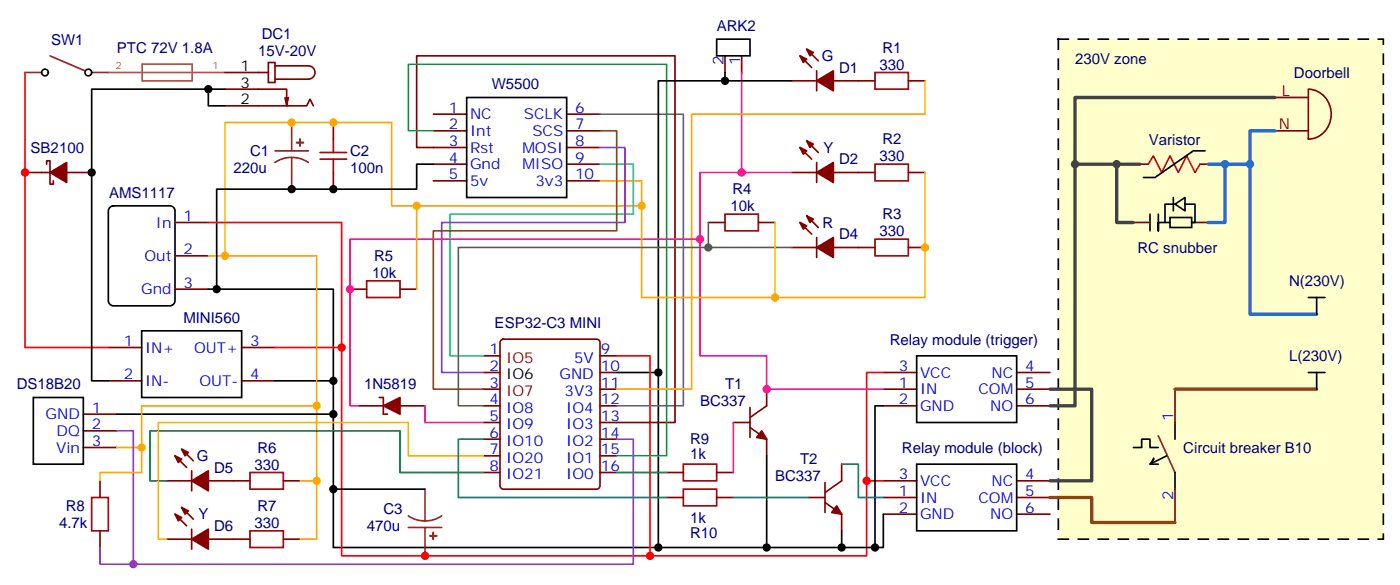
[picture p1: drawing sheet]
<svg xmlns="http://www.w3.org/2000/svg" width="296mm" height="124mm" viewBox="0 0 296 124" stroke-linecap="round" stroke-linejoin="round" font-family="sans-serif">
<path d="M224 8.3h68.8v105.8h-68.8z" fill="#ffc" stroke="#000" stroke-width=".35" stroke-dasharray="2.1 2.1"/>
<g fill="none" stroke="#870000" stroke-width=".35">
<path d="M47.6 18.9h13.1v3.5l.3-1.8M47.6 15.3h9.2M56.8 13.2h1.4v4.3h-1.4zM58.2 13.9h7.1a1.41 1.41 0 0 1 1.4 1.4 1.41 1.41 0 0 1-1.4 1.5h-7.1M153.5 11.8v3.5M157 11.8v3.5M167.6 17.1h5.3M169.3 11.8l2.5 2.5M170.7 10.4l2.5 2.5M172.9 15v4.2M176.4 17.1h8.8M192.3 17.1h3.5"/>
<path d="M276.9 18.9v10.6a5.3 5.3 0 0 0 4.9-5.3 5.3 5.3 0 0 0-4.8-5.3M5.3 36.5h5.3M9.9 34.7v-.7h.7v5h.7v-.7M14.1 36.5h5.3M47.6 22.4h17.3l.7-1.4 .7 1.4M60.3 20.6l.4 1.8M70.6 25.9v3.6M70.6 36.5v3.5M91.7 24.2h7.1M91.7 27.7h7.1M91.7 31.2h7.1M91.7 34.7h7.1"/>
<path d="M91.7 38.3h7.1M119.9 24.2h7.1M119.9 27.7h7.1M119.9 31.2h7.1M119.9 34.7h7.1M119.9 38.3h7.1M167.6 36.5h5.3M169.3 31.2l2.5 2.5M170.7 29.8l2.5 2.5M172.9 34.4v4.2M176.4 36.5h8.8M192.3 36.5h3.5"/>
<path d="M241.3 34.7h1.8M254 34.7h1.8M269.9 27.7h7M269.9 20.6h7M37 47.1h7.1M37 54.2h7.1M149.9 47.1h3.6M160.5 47.1h3.5M167.6 52.4h5.3M169.3 47.1l2.5 2.5M170.7 45.7l2.5 2.5M172.9 50.3v4.2"/>
<path d="M176.4 52.4h8.8M192.3 52.4h3.5M239.9 47.1h3.5M252.2 47.1h3.6M22.9 73.6h7.1M37 61.2h7.1M51.2 73.6h7M74.1 61.2h3.5M84.7 61.2h3.5M106.1 72l.4-.2h19.8a.71 .71 0 0 1 .7 .7v30.3a.76 .76 0 0 1-.7 .7h-19.8a.76 .76 0 0 1-.7-.7v-30.3zM127 75.3h3.5M127 78.8h3.5"/>
<path d="M187 78.8h7M215.2 78.8h7M17.6 87.7h7.1M17.6 91.2h7.1M17.6 94.7h7.1M22.9 80.6h7.1M37 96.5l2.5 2.5M38.5 95.1l2.4 2.4M40.6 99.7v4.2M51.2 80.6h7M102.3 82.4h3.5M102.3 85.9h3.5"/>
<path d="M102.3 89.4h3.5M102.3 93h3.5M102.3 96.5h3.5M127 82.4h3.5M127 85.9h3.5M127 89.4h3.5M127 93h3.5M127 96.5h3.5M155.2 89.4h3.5M158.7 90.5l3.6 2.5v3.5M158.7 86.3v6.3M162.3 82.4v3.5l-3.6 2.5"/>
<path d="M178.2 98.2v3.6l-3.6 2.4M187 82.4h7M187 85.9h7M215.2 82.4h7M215.2 85.9h7M248.7 82.4v7M21.2 101.8v3.5M21.2 112.4v3.5M35.3 101.8h5.3M35.3 114.1h5.3M37 108.8l2.5 2.5M38.5 107.4l2.4 2.5"/>
<path d="M40.6 112v4.2M44.1 101.8h8.8M44.1 114.1h8.8M60 101.8h3.5M60 114.1h3.5M102.3 100h3.5M127 100h3.5M141.1 100h3.5M141.1 105.3h3.5M151.7 100h3.5M151.7 105.3h3.5M171.1 105.3h3.5"/>
<path d="M174.6 106.4l3.6 2.4v3.6M174.6 102.1v6.4M187 105.3h7M187 108.8h7M187 101.8h7M215.2 105.3h7M215.2 108.8h7M215.2 101.8h7M248.7 103.5v7.1"/>
</g>
<path d="M102.3 78.8h3.5M102.3 75.3h3.5" fill="none" stroke="#900" stroke-width=".35"/>
<g fill="none" stroke="#000" stroke-width=".35">
<path d="M44.1 18.9v3.5h3.5M47.6 18.9h-28.2v61.7h3.5M151.7 8.3h7v3.5h-7zM153.5 15.3v1.8h-14.2v61.7M153.5 17.1h14.1M91.7 34.7h-3.5v5.3h-42.3v21.2h-1.8M98.8 20.6h21.1v21.2h-21.1zM255.1 31.9h-2.5l-8.1 5.7h-2.5M23.2 44l.8-.4h12a1.06 1.06 0 0 1 1 1v19.1a1.13 1.13 0 0 1-1 1h-12a1.13 1.13 0 0 1-1.1-1v-19.1zM243.4 45.3v3.6M245.2 45.3v3.6v-1.8h2.4M247.6 46h4.6v2.2h-4.6z"/>
<path d="M248.4 41.8v2.8M248.7 43.2h-2.1v3.9M250.8 43.2v-1.4l-2.1 1.4 2.1 1.4v-1.4h2.1v3.9h-.7M30 70h21.2v14.1h-21.2zM45.9 61.2h24.7v19.4h-12.4M130.5 78.8h8.8v37.1h-68.7v-35.3M194 75.3h21.2v14.1h-21.2zM276.9 78.8h3.6M276.9 63h3.6M278.7 63v3.5M278.7 78.8v3.6M7.1 84.1h10.5v14.1h-10.5z"/>
<path d="M24.7 87.7h45.9M162.3 96.5v19.4M187 85.9h-1.8v30M194 98.2h21.2v14.2h-21.2zM239.9 94.7h1.8v-1.7h1.7v1.7h1.8M244.2 97l-.2 .5-.4 .5M246.9 96.5l-3.5 1.7h1.8M248.7 89.4v3.6M70.6 103.5h19.4M178.2 112.4v3.5M187 108.8v7.1h-47.7M248.7 100v3.5"/>
<circle cx="9.5" cy="15.3" r=".71"/>
<circle cx="18.7" cy="15.3" r=".71"/>
</g>
<g fill="none" stroke="#a10000" stroke-width=".35">
<path d="M185.2 15.3h7.1v3.6h-7.1zM67.7 33.7h5.7M67.7 32.3h5.7M70.6 29.5v2.8M70.6 33.7v2.8M185.2 34.7h7.1v3.6h-7.1zM77.6 59.4h7.1v3.6h-7.1zM153.5 45.3h7v3.6h-7zM185.2 50.6h7.1v3.6h-7.1zM144.6 98.2h7.1v3.6h-7.1zM19.4 105.3h3.5v7.1h-3.5zM52.9 112.4h7.1v3.5h-7.1z"/>
<path d="M52.9 100h7.1v3.5h-7.1zM144.6 103.5h7.1v3.6h-7.1z"/>
</g>
<g fill="none" stroke="#8c2424" stroke-width=".35">
<path d="M5.3 15.3h3.5M10.6 11.8l7.4 3.2M19.4 15.3h3.5M58.2 31.9h7.1M61.7 33.3l-1.8 .3-1.7 .8M61.7 33.3l1.9 .3 1.7 .8M61.7 25.9v6M61.7 33.3v6.7M245.2 92.3l3.5 7.7M86.4 109.2l1.7 .8 1.9 .2M86.4 111.7h7.1M90 103.5v6.7"/>
<path d="M90 111.7v6M93.5 109.2l-1.7 .8-1.8 .2"/>
</g>
<g fill="#8c2424" stroke="#8c2424" stroke-width=".35">
<path d="M62.8 30.2h1.4z"/>
<path d="M63.5 29.5v1.4z"/>
<path d="M91 113.4h1.4z"/>
<path d="M91.7 112.7v1.4z"/>
</g>
<path d="M195.8 17.1v7.1h-49.4v58.2h-15.9M127 38.3h8.8v5.3h-52.9v-17.7h-35.3v28.3h-3.5M195.8 36.5v26.5h-60v-19.4M47.6 54.2h19.4v47.6M88.2 43.6v17.6M164 47.1v15.9M30 94.7v5.3h-8.8v1.8M67 85.9h-37v8.8h-5.3M63.5 101.8h3.5v12.3h-3.5" fill="none" stroke="#ffa600" stroke-width=".35"/>
<path d="M5.3 15.3v58.3h17.6M44.1 47.1h28.2v26.5h-14.1M72.3 73.6v44.1h65.3v-42.4h-7.1M187 78.8h-3.6v23M187 101.8h-3.6v15.9h-45.8" fill="none" stroke="#f00" stroke-width=".35"/>
<g fill="#870000" stroke="#870000" stroke-width=".35">
<path d="M10.6 36.5l3.5-2.1v4.2z"/>
<path d="M172.9 17.1l3.5-2.1v4.2z"/>
<path d="M170.7 10.4l1.5 .7-.8 .7z"/>
<path d="M169.3 11.8l1.4 .7-.7 .7z"/>
<path d="M172.9 36.5l3.5-2.1v4.2z"/>
<path d="M170.7 29.8l1.5 .7-.8 .7z"/>
<path d="M169.3 31.2l1.4 .7-.7 .7z"/>
<path d="M172.9 52.4l3.5-2.1v4.2z"/>
<path d="M170.7 45.7l1.5 .7-.8 .7z"/>
<path d="M169.3 47.1l1.4 .7-.7 .7z"/>
<path d="M40.6 114.1l3.5-2.1v4.2z"/>
<path d="M38.5 107.4l1.4 .7-.7 .7z"/>
<path d="M37 108.8l1.5 .7-.8 .7z"/>
<path d="M40.6 101.8l3.5-2.1v4.2z"/>
<path d="M38.5 95.1l1.4 .7-.7 .7z"/>
<path d="M37 96.5l1.5 .7-.8 .7z"/>
<path d="M161.2 91.2l1.1 1.8-2.1-.4z"/>
<path d="M177.1 107.1l1.1 1.7-2.2-.3z"/>
</g>
<path d="M22.9 15.3h7M30.1 13.6h10.6v3.5h-10.6zM30.1 15.3h17.5" fill="none" stroke="#a64a4a" stroke-width=".35"/>
<path d="M127 24.2h17.6v61.7h-14.1" fill="none" stroke="#696969" stroke-width=".35"/>
<path d="M127 34.7h7.1v10.6h-38.9v30h7.1" fill="none" stroke="#00cfd1" stroke-width=".35"/>
<path d="M127 31.2h5.3v15.9h-38.8v31.7h8.8M24.7 91.2h3.5v28.2h105.9v-26.4h-3.6M21.2 115.9v3.5h7" fill="none" stroke="#93c" stroke-width=".35"/>
<path d="M127 27.7h3.5v21.2h-38.8v33.5h10.6" fill="none" stroke="#8c4512" stroke-width=".35"/>
<path d="M91.7 31.2h-3.5v-19.4h54.7v77.6h-12.4" fill="none" stroke="#800000" stroke-width=".35"/>
<path d="M91.7 27.7h-5.3v-14.1h54.7v82.9h-10.6" fill="none" stroke="#3c3" stroke-width=".35"/>
<path d="M236.4 34.7h-8.9v51.2h-5.3M241.3 34.7h-4.9v12.4h3.5M269.9 20.6h-42.4v14.1M222.2 82.4h8.9v19.4h-8.9" fill="none" stroke="#424242" stroke-width=".71"/>
<path d="M243.1 34.7l1-1.7 1.8 3.5 1.7-3.5 1.8 3.5 1.8-3.5 1.7 3.5 1.1-1.8" fill="none" stroke="#c03" stroke-width=".35"/>
<path d="M248.7 82.4h30M222.2 105.3h8.9v5.3h17.6" fill="none" stroke="#8c4512" stroke-width=".71"/>
<path d="M255.8 34.7h3.5v12.4h-3.5M264.6 34.7v31.8h14.1M269.9 27.7h-5.3v7h-5.3" fill="none" stroke="#1a75d1" stroke-width=".71"/>
<path d="M157 15.3v21.2h-8.8v38.8h14.1v7.1h24.7M157 36.5h10.6M148.2 50.6h-74.1v35.3h1.7M90 85.9v3.5h12.3M155.2 89.4v10.6" fill="none" stroke="#ff1494" stroke-width=".35"/>
<path d="M81.1 85.9l3.6-1.8v3.6z" fill="#850000" stroke="#850000" stroke-width=".35"/>
<path d="M75.8 85.9h5.3M80.3 84.1h.8v3.6h.9M84.7 85.9h5.3" fill="none" stroke="#850000" stroke-width=".35"/>
<path d="M149.9 47.1v5.3M167.6 52.4h-70.6v33.5h5.3" fill="none" stroke="#666" stroke-width=".35"/>
<path d="M102.3 100h-17.6v-8.8h-53v10.6h3.6M130.5 100h10.6" fill="none" stroke="#008700" stroke-width=".35"/>
<path d="M102.3 96.5h-15.9v-7.1h-52.9v24.7h1.8" fill="none" stroke="#ffd600" stroke-width=".35"/>
<path d="M102.3 93h-5.3v12.3h44.1M178.2 98.2h3.5v7.1h5.3M155.2 105.3h15.9" fill="none" stroke="#008080" stroke-width=".35"/>
<circle cx="5.3" cy="36.5" r=".88" fill="#f00"/>
<g fill="#000">
<circle cx="44.1" cy="18.9" r=".88"/>
<circle cx="19.4" cy="36.5" r=".88"/>
</g>
<circle cx="137.6" cy="117.7" r=".88" fill="#f00"/>
<g fill="#424242">
<circle cx="236.4" cy="34.7" r=".88"/>
<circle cx="227.5" cy="34.7" r=".88"/>
</g>
<g fill="#1a75d1">
<circle cx="259.3" cy="34.7" r=".88"/>
<circle cx="264.6" cy="34.7" r=".88"/>
</g>
<g fill="#ffa600">
<circle cx="61.7" cy="25.9" r=".88"/>
<circle cx="70.6" cy="25.9" r=".88"/>
</g>
<g fill="#000">
<circle cx="153.5" cy="17.1" r=".88"/>
<circle cx="61.7" cy="40" r=".88"/>
<circle cx="70.6" cy="40" r=".88"/>
</g>
<circle cx="148.2" cy="50.6" r=".88" fill="#ff1494"/>
<circle cx="135.8" cy="43.6" r=".88" fill="#ffa600"/>
<g fill="#ff1494">
<circle cx="157" cy="36.5" r=".88"/>
<circle cx="74.1" cy="61.2" r=".88"/>
</g>
<g fill="#ffa600">
<circle cx="88.2" cy="43.6" r=".88"/>
<circle cx="195.8" cy="52.4" r=".88"/>
</g>
<circle cx="149.9" cy="52.4" r=".88" fill="#666"/>
<g fill="#ffa600">
<circle cx="164" cy="63" r=".88"/>
<circle cx="67" cy="101.8" r=".88"/>
<circle cx="47.6" cy="54.2" r=".88"/>
</g>
<g fill="#000">
<circle cx="45.9" cy="61.2" r=".88"/>
<circle cx="139.3" cy="78.8" r=".88"/>
<circle cx="70.6" cy="87.7" r=".88"/>
</g>
<circle cx="72.3" cy="73.6" r=".88" fill="#f00"/>
<circle cx="70.6" cy="80.6" r=".88" fill="#000"/>
<g fill="#ffa600">
<circle cx="67" cy="85.9" r=".88"/>
<circle cx="30" cy="94.7" r=".88"/>
</g>
<circle cx="28.2" cy="119.4" r=".88" fill="#93c"/>
<circle cx="162.3" cy="82.4" r=".88" fill="#ff1494"/>
<circle cx="183.4" cy="101.8" r=".88" fill="#f00"/>
<g fill="#000">
<circle cx="139.3" cy="115.9" r=".88"/>
<circle cx="162.3" cy="115.9" r=".88"/>
<circle cx="178.2" cy="115.9" r=".88"/>
<circle cx="185.2" cy="115.9" r=".88"/>
</g>
<circle cx="90" cy="117.7" r=".88" fill="#f00"/>
<circle cx="70.6" cy="103.5" r=".88" fill="#000"/>
<g font-size="3.2" fill="#000080">
<text x="10.8" y="9.5">SW1</text>
<text x="24.7" y="11.2">PTC 72V 1.8A</text>
<text x="54.7" y="11.8">15V-20V</text>
<text x="55.4" y="8.3">DC1</text>
<text x="151.7" y="6.5">ARK2</text>
<text x="186.8" y="11.2">R1</text>
<text x="173.9" y="12.9">G</text>
<text x="177.6" y="15.3">D1</text>
<text x="186.2" y="14.8">330</text>
<text x="227.5" y="13.6">230V zone</text>
<text x="273.9" y="16.5">Doorbell</text>
<text x="104.1" y="18.9">W5500</text>
<text x="6.5" y="32.4">SB2100</text>
<text x="52.9" y="33">C1</text>
<text x="74.1" y="33">C2</text>
<text x="174.3" y="32.3">Y</text>
<text x="177.6" y="34.7">D2</text>
<text x="186.2" y="34.2">330</text>
<text x="186.8" y="30.6">R2</text>
<text x="243.2" y="30.6">Varistor</text>
<text x="23.1" y="41.8">AMS1117</text>
<text x="49.4" y="36.5">220u</text>
<text x="74.1" y="36.5">100n</text>
<text x="155" y="41.2">R4</text>
<text x="154.6" y="44.7">10k</text>
<text x="186.8" y="46.4">R3</text>
<text x="174.1" y="48.2">R</text>
<text x="177.6" y="50.6">D4</text>
<text x="186.2" y="50">330</text>
<text x="240.8" y="53.5">RC snubber</text>
<text x="78.8" y="58.9">10k</text>
<text x="79.2" y="55.3">R5</text>
<text x="272.8" y="60.6">N(230V)</text>
<text x="38.8" y="68.3">MINI560</text>
<text x="104.7" y="69.4">ESP32-C3 MINI</text>
<text x="188.3" y="72.9">Relay module (trigger)</text>
<text x="272.8" y="76.5">L(230V)</text>
<text x="3.5" y="82.4">DS18B20</text>
<text x="77.1" y="82.4">1N5819</text>
<text x="153.5" y="82.4">T1</text>
<text x="148.2" y="85.9">BC337</text>
<text x="54.5" y="95.8">R6</text>
<text x="146.1" y="94">R9</text>
<text x="190.9" y="95.9">Relay module (block)</text>
<text x="250.4" y="95.9">Circuit breaker B10</text>
<text x="41.6" y="97.5">G</text>
<text x="45.3" y="100">D5</text>
<text x="53.9" y="99.4">330</text>
<text x="146.1" y="97.2">1k</text>
<text x="164" y="101.8">BC337</text>
<text x="169.3" y="98.2">T2</text>
<text x="12.5" y="111.8">4.7k</text>
<text x="13.9" y="108.2">R8</text>
<text x="42" y="109.9">Y</text>
<text x="45.3" y="112.4">D6</text>
<text x="53.9" y="111.8">330</text>
<text x="54.5" y="108.2">R7</text>
<text x="77.6" y="112.4">470u</text>
<text x="81.1" y="108.8">C3</text>
<text x="146.1" y="110.6">1k</text>
<text x="146.1" y="113.8">R10</text>
</g>
<g font-size="3.2">
<text x="50.9" y="15">1</text>
<text x="50.9" y="18.5">3</text>
<text x="50.9" y="22">2</text>
<text x="107.1" y="80.3">IO6</text>
</g>
<g font-size="3.2" fill="#00f">
<text x="153.1" y="13.8" transform="rotate(-90 153.1 13.8)">2</text>
<text x="156.6" y="13.8" transform="rotate(-90 156.6 13.8)">1</text>
<text x="95" y="23.8">1</text>
<text x="121.7" y="23.8">6</text>
<text x="95" y="27.3">2</text>
<text x="99.5" y="25.2">NC</text>
<text x="99.5" y="28.8">Int</text>
<text x="110.9" y="25.2">SCLK</text>
<text x="112.7" y="28.8">SCS</text>
<text x="121.7" y="27.3">7</text>
<text x="95" y="30.9">3</text>
<text x="95" y="34.4">4</text>
<text x="99.5" y="32.3">Rst</text>
<text x="99.5" y="35.8">Gnd</text>
<text x="110.6" y="32.3">MOSI</text>
<text x="110.6" y="35.8">MISO</text>
<text x="121.7" y="30.9">8</text>
<text x="121.7" y="34.4">9</text>
<text x="95" y="37.9">5</text>
<text x="99.5" y="39.3">5v</text>
<text x="113.3" y="39.3">3v3</text>
<text x="121.7" y="37.9">10</text>
<text x="38.8" y="46.7">1</text>
<text x="33" y="48.2">In</text>
<text x="38.8" y="53.8">2</text>
<text x="30.6" y="55.2">Out</text>
<text x="29.9" y="62.3">Gnd</text>
<text x="38.8" y="60.9">3</text>
<text x="26.2" y="73.2">1</text>
<text x="30.7" y="74.6">IN+</text>
<text x="41.1" y="74.6">OUT+</text>
<text x="52.9" y="73.2">3</text>
<text x="103.6" y="75">1</text>
<text x="121.5" y="76.7">5V</text>
<text x="127.2" y="75">9</text>
<text x="26.2" y="80.3">2</text>
<text x="30.7" y="81.7">IN-</text>
<text x="42.2" y="81.7">OUT-</text>
<text x="52.9" y="80.3">4</text>
<text x="103.6" y="82">3</text>
<text x="103.6" y="78.5">2</text>
<text x="118.4" y="80.3">GND</text>
<text x="119.5" y="83.8">3V3</text>
<text x="127.2" y="78.5">10</text>
<text x="127.2" y="82">11</text>
<text x="190.2" y="82">1</text>
<text x="190.2" y="78.5">3</text>
<text x="194.7" y="83.4">IN</text>
<text x="194.7" y="79.9">VCC</text>
<text x="207.1" y="83.4">COM</text>
<text x="209.9" y="79.9">NC</text>
<text x="217" y="78.5">4</text>
<text x="217" y="82">5</text>
<text x="9.7" y="88.7">GND</text>
<text x="19.4" y="87.3">1</text>
<text x="103.6" y="89.1">5</text>
<text x="103.6" y="85.5">4</text>
<text x="107.1" y="87.3">IO8</text>
<text x="119.8" y="87.3">IO4</text>
<text x="127.2" y="85.5">12</text>
<text x="127.2" y="89.1">13</text>
<text x="190.2" y="85.5">2</text>
<text x="194.7" y="87">GND</text>
<text x="209.6" y="87">NO</text>
<text x="217" y="85.5">6</text>
<text x="248.4" y="89.1" transform="rotate(-90 248.4 89.1)">1</text>
<text x="11.9" y="95.8">Vin</text>
<text x="12" y="92.3">DQ</text>
<text x="19.4" y="90.8">2</text>
<text x="19.4" y="94.4">3</text>
<text x="103.6" y="92.6">6</text>
<text x="107.1" y="94.4">IO10</text>
<text x="107.1" y="90.8">IO9</text>
<text x="119.8" y="90.8">IO3</text>
<text x="119.8" y="94.4">IO2</text>
<text x="127.2" y="92.6">14</text>
<text x="103.6" y="99.7">8</text>
<text x="103.6" y="96.1">7</text>
<text x="107.1" y="101.4">IO21</text>
<text x="107.1" y="97.9">IO20</text>
<text x="119.8" y="97.9">IO1</text>
<text x="119.8" y="101.4">IO0</text>
<text x="127.2" y="96.1">15</text>
<text x="127.2" y="99.7">16</text>
<text x="190.2" y="101.4">3</text>
<text x="217" y="101.4">4</text>
<text x="190.2" y="105">1</text>
<text x="194.7" y="106.4">IN</text>
<text x="194.7" y="102.8">VCC</text>
<text x="207.1" y="106.4">COM</text>
<text x="209.9" y="102.8">NC</text>
<text x="217" y="105">5</text>
<text x="248.4" y="105.9" transform="rotate(-90 248.4 105.9)">2</text>
<text x="190.2" y="108.5">2</text>
<text x="194.7" y="109.9">GND</text>
<text x="209.6" y="109.9">NO</text>
<text x="217" y="108.5">6</text>
</g>
<g font-size="3.2" fill="#800">
<text x="271.3" y="20.3">L</text>
<text x="270.7" y="27.3">N</text>
</g>
<g font-size="3.2" fill="#900">
<text x="107.1" y="76.7">IO5</text>
<text x="107.1" y="83.8">IO7</text>
</g>
<g font-size="2.1" fill="#a54b4b">
<text x="24.5" y="14.7">2</text>
<text x="45" y="14.7">1</text>
</g>
</svg>
